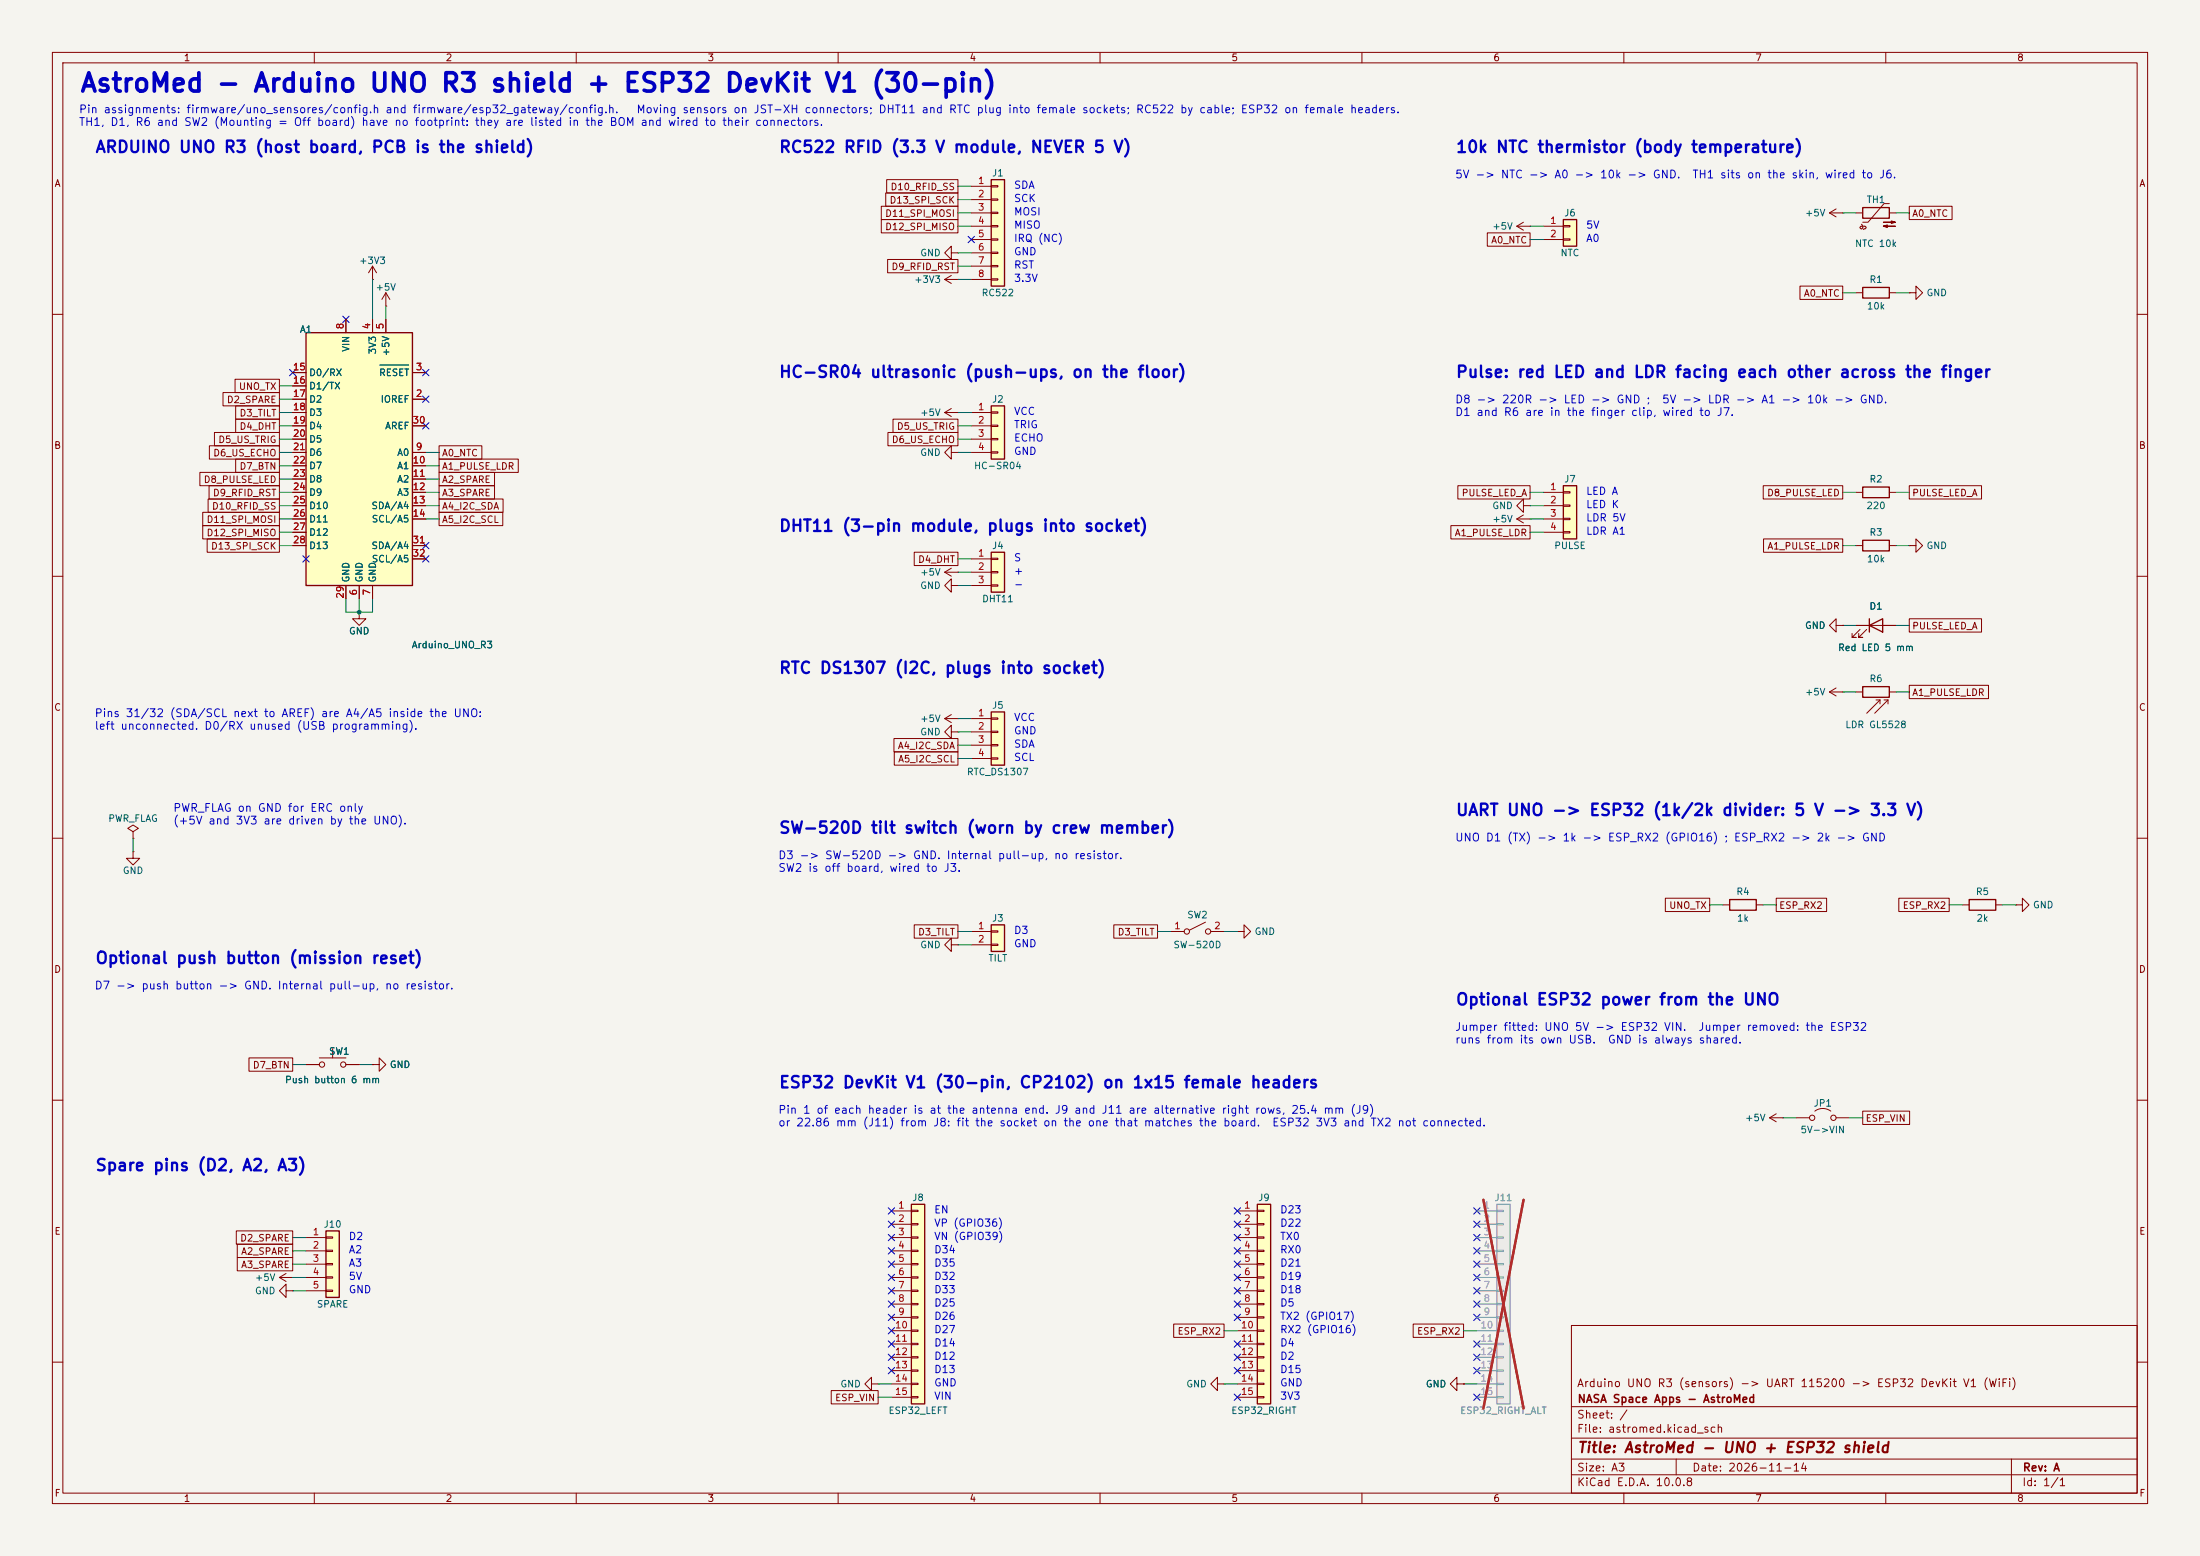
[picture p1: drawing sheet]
<svg xmlns="http://www.w3.org/2000/svg" width="420mm" height="297mm" viewBox="0 0 420 297" stroke-linecap="round" stroke-linejoin="round" font-family="sans-serif">
<path d="M0 0h420v297h-420z" fill="#f5f4ef" stroke="#f5f4ef" stroke-width=".19"/>
<g fill="none" stroke="#840000" stroke-width=".19">
<path d="M10 10h400v277h-400zM12 12h396v273h-396zM60 10v2M110 10v2M160 10v2M210 10v2M260 10v2M310 10v2M360 10v2M360.7 38.9h-1l-3.1 3.5h-1M289.6 43.2h2.5M289.6 43.2l1.2 .7"/>
<path d="M290.8 42.4l-1.2 .8M292.1 43.2h.1M354.3 40.6h1.3M354.3 55.9h1.3M355.3 42.8l.3 .2v.4l-.1 .2-.3 .1-.1-.3 .2-.2h.7l.2 .1v.3l-.5 .2M360.7 40.6h1.2M360.7 55.9h1.2M364.5 55.9h1.3v-1.3l1.2 1.3-1.2 1.3v-1.3M364.5 55.9h.1M10 60h2M408 60h2M354.3 94h1.3"/>
<path d="M360.7 94h1.2M10 110h2M354.3 104.1h1.3M360.7 104.1h1.2M364.5 104.1h1.3v-1.2l1.2 1.2-1.2 1.3v-1.3M364.5 104.1h.1M408 110h2M10 160h2M408 160h2M10 210h2M58.4 203.2h2.6M61 201.9h5"/>
<path d="M63.5 200.2v1.7M66 203.2h2.6M71.1 203.2h1.3v-1.3l1.3 1.3-1.3 1.3v-1.3M71.1 203.2h.1M408 210h2M53.3 243.8l1.3 .8M53.3 243.8h2.6M54.6 246.4v-1.3l-1.3 1.3 1.3 1.2v-1.2h1.3M54.6 243.1l-1.3 .7M55.9 243.8h.1M55.9 246.4h.1M300 253h108v32h-108z"/>
<path d="M10 260h2M300 278.5h108M300 274.5h108M300 268.5h108M320 278.5v3M384 278.5v6.5M408 260h2M60 285v2M110 285v2M160 285v2M210 285v2M260 285v2"/>
<path d="M300 281.5h108M310 285v2M360 285v2"/>
<circle cx="61.5" cy="203.2" r=".51"/>
<circle cx="65.5" cy="203.2" r=".51"/>
</g>
<path d="M355.6 39.6h5.1v2.1h-5.1zM355.6 54.9h5.1v2h-5.1zM355.6 93h5.1v2h-5.1zM355.6 103.1h5.1v2.1h-5.1z" fill="none" stroke="#840000" stroke-width=".25"/>
<g fill="#840000" stroke="#840000" stroke-width=".19">
<path d="M359.5 43.2l.8-.3v.5l-.8-.2h2.3z"/>
<path d="M359.5 42.4h2.3l-.7 .3v-.5l.7 .2z"/>
</g>
<path d="M62.2 234.9h2.6v12.7h-2.6z" fill="#ffffc2"/>
<path d="M356.9 119.4l2.5-1.3v2.6zM356.9 118.1v2.6M375.9 171.7h5.1v2h-5.1zM62.2 234.9h2.6v12.7h-2.6z" fill="none" stroke="#840000" stroke-width=".25"/>
<g fill="none" stroke="#840000" stroke-width=".19">
<path d="M68.6 116.8v1.3h1.2l-1.2 1.3-1.3-1.3h1.3M68.6 116.8h.1M354.3 119.4h7.6M355.1 120.1l-1.5 1.6h.7h-.7v-.8M356.4 120.1l-1.6 1.6h.8h-.8v-.8M25.4 158.8l1-.7-1-.6-1 .6 1 .7v1.2M25.4 160h.1M25.4 162.6v1.2h1.3l-1.3 1.3-1.3-1.3h1.3M25.4 162.6h.1M374.6 172.7h1.3M381 172.7h1.3M384.8 172.7h1.3v-1.2l1.2 1.2-1.2 1.3v-1.3"/>
<path d="M384.8 172.7h.1M58.4 236.2h3.8M58.4 238.8h3.8M62.2 236.1h1.3v.2h-1.3zM62.2 238.6h1.3v.3h-1.3zM58.4 241.3h3.8M58.4 243.8h3.8M58.4 246.4h3.8M62.2 241.2h1.3v.2h-1.3zM62.2 243.7h1.3v.3h-1.3zM62.2 246.3h1.3v.2h-1.3zM166.4 264.2v-1.3l-1.3 1.3 1.3 1.2v-1.2h1.2"/>
<path d="M167.6 264.2h.1"/>
</g>
<path d="M58.4 63.5h20.3v48.3h-20.3z" fill="#ffffc2"/>
<path d="M58.4 63.5h20.3v48.3h-20.3z" fill="none" stroke="#840000" stroke-width=".25"/>
<g fill="none" stroke="#840000" stroke-width=".19">
<path d="M71.1 53.3h.1M71.1 50.8v2.5M71.1 50.8l-.7 1.3M71.1 50.8l.8 1.3M55.9 76.2h2.5M55.9 71.1h2.5M55.9 73.7h2.5M55.9 78.7h2.5M66 61v2.5M71.1 61v2.5M73.7 61v2.5M78.7 76.2h2.6"/>
<path d="M78.7 71.1h2.6M55.9 86.4h2.5M55.9 88.9h2.5M55.9 91.4h2.5M55.9 94h2.5M55.9 96.5h2.5M55.9 99.1h2.5M55.9 81.3h2.5M55.9 83.8h2.5M78.7 86.4h2.6M78.7 88.9h2.6M78.7 91.4h2.6"/>
<path d="M78.7 94h2.6M78.7 96.5h2.6M78.7 99.1h2.6M78.7 81.3h2.6M55.9 101.6h2.5M55.9 104.1h2.5M66 111.8v2.5M68.6 111.8v2.5M71.1 111.8v2.5M78.7 104.1h2.6M78.7 106.7h2.6"/>
</g>
<path d="M72.5 69.7h5.5" fill="none" stroke="#006464" stroke-width=".19"/>
<path d="M285.7 229.9h2.6v38.1h-2.6z" fill="#ebeae8"/>
<path d="M285.7 229.9h2.6v38.1h-2.6z" fill="none" stroke="#9c9b98" stroke-width=".25"/>
<g fill="none" stroke="#9c9b98" stroke-width=".19">
<path d="M281.9 231.1h3.8M281.9 233.7h3.8M281.9 236.2h3.8M281.9 238.8h3.8M285.7 231h1.3v.3h-1.3zM285.7 233.6h1.3v.2h-1.3zM285.7 236.1h1.3v.2h-1.3zM285.7 238.6h1.3v.3h-1.3zM281.9 241.3h3.8M281.9 243.8h3.8M281.9 246.4h3.8M281.9 248.9h3.8"/>
<path d="M281.9 251.5h3.8M281.9 254h3.8M281.9 256.5h3.8M281.9 259.1h3.8M285.7 241.2h1.3v.2h-1.3zM285.7 243.7h1.3v.3h-1.3zM285.7 246.3h1.3v.2h-1.3zM285.7 248.8h1.3v.2h-1.3zM285.7 251.3h1.3v.3h-1.3zM285.7 253.9h1.3v.2h-1.3zM285.7 256.4h1.3v.3h-1.3zM285.7 259h1.3v.2h-1.3z"/>
<path d="M281.9 261.6h3.8M281.9 264.2h3.8M281.9 266.7h3.8M285.7 261.5h1.3v.2h-1.3zM285.7 264h1.3v.3h-1.3zM285.7 266.6h1.3v.2h-1.3z"/>
</g>
<path d="M283.2 229l7.7 39.8M290.9 229l-7.7 39.8" fill="none" stroke="#e12e31" stroke-width=".46"/>
<path d="M278.1 264.2v-1.3l-1.2 1.3 1.2 1.2v-1.2h1.3M279.4 264.2h.1" fill="none" stroke="#840000" stroke-width=".19"/>
<path d="M189.2 34.3h2.6v20.3h-2.6z" fill="#ffffc2"/>
<path d="M189.2 34.3h2.6v20.3h-2.6z" fill="none" stroke="#840000" stroke-width=".25"/>
<g fill="none" stroke="#840000" stroke-width=".19">
<path d="M185.4 35.6h3.8M185.4 38.1h3.8M189.2 35.4h1.3v.3h-1.3zM189.2 38h1.3v.2h-1.3zM185.4 40.6h3.8M185.4 43.2h3.8M185.4 45.7h3.8M185.4 48.3h3.8M185.4 50.8h3.8M185.4 53.3h3.8M189.2 40.5h1.3v.3h-1.3zM189.2 43.1h1.3v.2h-1.3z"/>
<path d="M189.2 45.6h1.3v.2h-1.3zM189.2 48.1h1.3v.3h-1.3zM189.2 50.7h1.3v.2h-1.3zM189.2 53.2h1.3v.3h-1.3z"/>
</g>
<path d="M240 229.9h2.6v38.1h-2.6z" fill="#ffffc2"/>
<path d="M240 229.9h2.6v38.1h-2.6z" fill="none" stroke="#840000" stroke-width=".25"/>
<g fill="none" stroke="#840000" stroke-width=".19">
<path d="M180.3 53.3l1.3 .8M180.3 53.3h2.6M181.6 48.3v-1.3l-1.3 1.3 1.3 1.2v-1.2h1.3M181.6 52.6l-1.3 .7M182.9 48.3h.1M182.9 53.3h.1M236.2 231.1h3.8M236.2 233.7h3.8M236.2 236.2h3.8M236.2 238.8h3.8M240 231h1.3v.3h-1.3zM240 233.6h1.3v.2h-1.3z"/>
<path d="M240 236.1h1.3v.2h-1.3zM240 238.6h1.3v.3h-1.3zM236.2 241.3h3.8M236.2 243.8h3.8M236.2 246.4h3.8M236.2 248.9h3.8M236.2 251.5h3.8M236.2 254h3.8M236.2 256.5h3.8M236.2 259.1h3.8M240 241.2h1.3v.2h-1.3zM240 243.7h1.3v.3h-1.3z"/>
<path d="M240 246.3h1.3v.2h-1.3zM240 248.8h1.3v.2h-1.3zM240 251.3h1.3v.3h-1.3zM240 253.9h1.3v.2h-1.3zM240 256.4h1.3v.3h-1.3zM240 259h1.3v.2h-1.3zM236.2 261.6h3.8M236.2 264.2h3.8M236.2 266.7h3.8M240 261.5h1.3v.2h-1.3zM240 264h1.3v.3h-1.3zM240 266.6h1.3v.2h-1.3z"/>
</g>
<path d="M189.2 77.5h2.6v10.1h-2.6z" fill="#ffffc2"/>
<path d="M189.2 77.5h2.6v10.1h-2.6z" fill="none" stroke="#840000" stroke-width=".25"/>
<g fill="none" stroke="#840000" stroke-width=".19">
<path d="M73.7 58.4h.1M73.7 55.9l-.8 1.3M73.7 55.9l.7 1.3M73.7 55.9v2.5M180.3 78.7h2.6M180.3 78.7l1.3 .8M181.6 78l-1.3 .7M182.9 78.7h.1M185.4 78.7h3.8M189.2 78.6h1.3v.3h-1.3zM181.6 86.4v-1.3l-1.3 1.3 1.3 1.2v-1.2h1.3M182.9 86.4h.1"/>
<path d="M185.4 81.3h3.8M185.4 83.8h3.8M185.4 86.4h3.8M189.2 81.2h1.3v.2h-1.3zM189.2 83.7h1.3v.2h-1.3zM189.2 86.2h1.3v.3h-1.3zM223.5 177.8h2.6M230.1 176l-3 1.5M231.1 177.8h2.6"/>
<circle cx="226.6" cy="177.8" r=".51"/>
<circle cx="230.6" cy="177.8" r=".51"/>
</g>
<path d="M298.4 92.7h2.6v10.2h-2.6z" fill="#ffffc2"/>
<path d="M298.4 92.7h2.6v10.2h-2.6z" fill="none" stroke="#840000" stroke-width=".25"/>
<g fill="none" stroke="#840000" stroke-width=".19">
<path d="M289.6 99.1h2.5M289.6 99.1l1.2 .7M290.8 96.5v-1.2l-1.2 1.2 1.2 1.3v-1.3h1.3M290.8 98.3l-1.2 .8M292.1 99.1h.1M292.1 96.5h.1M294.6 94h3.8M294.6 96.5h3.8M294.6 99.1h3.8M298.4 93.9h1.3v.2h-1.3zM298.4 96.4h1.3v.2h-1.3zM298.4 98.9h1.3v.3h-1.3z"/>
<path d="M294.6 101.6h3.8M298.4 101.5h1.3v.2h-1.3zM350.5 119.4v-1.3l-1.3 1.3 1.3 1.3v-1.3h1.3M351.8 119.4h.1M232.4 264.2v-1.3l-1.3 1.3 1.3 1.2v-1.2h1.3M233.7 264.2h.1"/>
</g>
<path d="M298.4 41.9h2.6v5.1h-2.6z" fill="#ffffc2"/>
<path d="M298.4 41.9h2.6v5.1h-2.6z" fill="none" stroke="#840000" stroke-width=".25"/>
<path d="M350.5 39.9l-1.3 .7M294.6 43.2h3.8M294.6 45.7h3.8M298.4 43.1h1.3v.2h-1.3zM298.4 45.6h1.3v.2h-1.3zM349.2 40.6l1.3 .8M349.2 40.6h2.6M351.8 40.6h.1" fill="none" stroke="#840000" stroke-width=".19"/>
<path d="M174 229.9h2.5v38.1h-2.5z" fill="#ffffc2"/>
<path d="M355.6 131.1h5.1v2h-5.1zM330.2 171.7h5.1v2h-5.1zM174 229.9h2.5v38.1h-2.5z" fill="none" stroke="#840000" stroke-width=".25"/>
<g fill="none" stroke="#840000" stroke-width=".19">
<path d="M180.3 109.2l1.3 .8M180.3 109.2h2.6M181.6 108.5l-1.3 .7M182.9 109.2h.1M180.3 137.2l1.3 .7M180.3 137.2h2.6M181.6 136.4l-1.3 .8M182.9 137.2h.1M354.3 132.1h1.3M358.1 133.6h.8M358.9 133.6l-2.5 2.5M358.9 133.6v.8"/>
<path d="M359.7 133.6h.7M360.4 133.6l-2.5 2.5M360.4 133.6v.8M360.7 132.1h1.2M328.9 172.7h1.3M335.3 172.7h1.2M170.2 231.1h3.8M170.2 233.7h3.8M170.2 236.2h3.8M170.2 238.8h3.8M174 231h1.3v.3h-1.3zM174 233.6h1.3v.2h-1.3z"/>
<path d="M174 236.1h1.3v.2h-1.3zM174 238.6h1.3v.3h-1.3zM170.2 241.3h3.8M170.2 243.8h3.8M170.2 246.4h3.8M170.2 248.9h3.8M170.2 251.5h3.8M170.2 254h3.8M170.2 256.5h3.8M170.2 259.1h3.8M174 241.2h1.3v.2h-1.3zM174 243.7h1.3v.3h-1.3z"/>
<path d="M174 246.3h1.3v.2h-1.3zM174 248.8h1.3v.2h-1.3zM174 251.3h1.3v.3h-1.3zM174 253.9h1.3v.2h-1.3zM174 256.4h1.3v.3h-1.3zM174 259h1.3v.2h-1.3zM170.2 261.6h3.8M170.2 264.2h3.8M170.2 266.7h3.8M174 261.5h1.3v.2h-1.3zM174 264h1.3v.3h-1.3zM174 266.6h1.3v.2h-1.3z"/>
</g>
<path d="M189.2 135.9h2.6v10.2h-2.6z" fill="#ffffc2"/>
<path d="M189.2 135.9h2.6v10.2h-2.6z" fill="none" stroke="#840000" stroke-width=".25"/>
<path d="M181.6 139.7v-1.3l-1.3 1.3 1.3 1.3v-1.3h1.3M182.9 139.7h.1M185.4 137.2h3.8M185.4 139.7h3.8M189.2 137h1.3v.3h-1.3zM189.2 139.6h1.3v.2h-1.3zM185.4 142.2h3.8M185.4 144.8h3.8M189.2 142.1h1.3v.3h-1.3zM189.2 144.7h1.3v.2h-1.3z" fill="none" stroke="#840000" stroke-width=".19"/>
<path d="M189.2 105.4h2.6v7.6h-2.6z" fill="#ffffc2"/>
<path d="M189.2 105.4h2.6v7.6h-2.6z" fill="none" stroke="#840000" stroke-width=".25"/>
<g fill="none" stroke="#840000" stroke-width=".19">
<path d="M185.4 106.7h3.8M185.4 109.2h3.8M185.4 111.8h3.8M189.2 106.6h1.3v.2h-1.3zM189.2 109.1h1.3v.2h-1.3zM189.2 111.6h1.3v.3h-1.3zM349.2 132.1l1.3 .7M349.2 132.1h2.6M350.5 131.3l-1.3 .8M351.8 132.1h.1M337.8 213.4l1.3 .7M337.8 213.4h2.6"/>
<path d="M339.1 212.6l-1.3 .8M340.4 213.4h.1M342.9 213.4h2.5M346.5 212.1a2.54 2.54 0 0 1 3 0M350.5 213.4h2.6"/>
<circle cx="345.9" cy="213.4" r=".51"/>
<circle cx="350" cy="213.4" r=".51"/>
</g>
<path d="M189.2 176.5h2.6v5.1h-2.6z" fill="#ffffc2"/>
<path d="M189.2 176.5h2.6v5.1h-2.6z" fill="none" stroke="#840000" stroke-width=".25"/>
<g fill="none" stroke="#840000" stroke-width=".19">
<path d="M168.2 39.4h14.7v2.5h-14.7zM169.1 36.8h13.8v2.6h-13.8zM169.3 34.3h13.6v2.5h-13.6zM364.5 39.4h8.2v2.5h-8.2zM168.2 41.9h14.7v2.6h-14.7zM169.5 49.5h13.4v2.6h-13.4zM283.9 44.4h8.2v2.6h-8.2zM343.6 54.6h8.2v2.6h-8.2zM42.6 74.9h10.7v2.6h-10.7zM44.9 72.4h8.4v2.5h-8.4zM45 77.5h8.3v2.5h-8.3zM55.9 76.2h2.5"/>
<path d="M55.9 71.1h2.5M55.9 73.7h2.5M55.9 78.7h2.5M66 61v2.5M71.1 61v2.5M73.7 61v2.5M78.7 76.2h2.6M78.7 71.1h2.6M38.2 90.2h15.1v2.5h-15.1zM38.7 97.8h14.6v2.5h-14.6zM39.7 95.2h13.6v2.6h-13.6zM39.9 92.7h13.4v2.6h-13.4z"/>
<path d="M40 85.1h13.3v2.5h-13.3zM40.9 82.5h12.4v2.6h-12.4zM45 87.6h8.3v2.6h-8.3zM45 80h8.3v2.6h-8.3zM55.9 86.4h2.5M55.9 88.9h2.5M55.9 91.4h2.5M55.9 94h2.5M55.9 96.5h2.5M55.9 99.1h2.5M55.9 81.3h2.5M55.9 83.8h2.5"/>
<path d="M78.7 86.4h2.6M78.7 88.9h2.6M78.7 91.4h2.6M78.7 94h2.6M78.7 96.5h2.6M78.7 99.1h2.6M78.7 81.3h2.6M83.8 87.6h15.1v2.6h-15.1zM83.8 85.1h8.2v2.5h-8.2zM83.8 97.8h12.2v2.5h-12.2zM83.8 92.7h10.6v2.6h-10.6zM83.8 90.2h10.6v2.5h-10.6z"/>
<path d="M83.8 95.2h12.2v2.6h-12.2zM169.5 82.5h13.4v2.6h-13.4zM170.5 80h12.4v2.6h-12.4zM278.3 92.7h13.8v2.6h-13.8zM336.6 92.7h15.2v2.6h-15.2zM364.5 92.7h13.8v2.6h-13.8zM38.7 100.3h14.6v2.6h-14.6zM39.5 102.9h13.8v2.5h-13.8zM55.9 101.6h2.5M55.9 104.1h2.5M66 111.8v2.5M68.6 116.8h.1"/>
<path d="M68.6 111.8v2.5M71.1 111.8v2.5M78.7 104.1h2.6M78.7 106.7h2.6M174.5 105.4h8.4v2.6h-8.4zM181.6 111.8v-1.3l-1.3 1.3 1.3 1.2v-1.2h1.3M182.9 111.8h.1M277 100.3h15.1v2.6h-15.1zM336.7 102.9h15.1v2.5h-15.1zM351.8 119.4h.1M354.3 119.4h2.6M359.4 119.4h2.5"/>
<path d="M364.5 118.1h13.8v2.6h-13.8zM364.5 130.8h15.1v2.6h-15.1zM170.7 141h12.2v2.5h-12.2zM170.7 143.5h12.2v2.6h-12.2zM174.5 176.5h8.4v2.6h-8.4zM185.4 177.8h3.8M189.2 177.7h1.3v.2h-1.3zM212.6 176.5h8.4v2.6h-8.4zM236.2 177.8h1.3v-1.3l1.3 1.3-1.3 1.3v-1.3M236.2 177.8h.1M317.9 171.4h8.5v2.6h-8.5zM339.1 171.4h9.6v2.6h-9.6z"/>
<path d="M362.5 171.4h9.6v2.6h-9.6zM181.6 180.3v-1.2l-1.3 1.2 1.3 1.3v-1.3h1.3M182.9 180.3h.1M185.4 180.3h3.8M189.2 180.2h1.3v.3h-1.3zM47.5 201.9h8.4v2.6h-8.4zM58.4 203.2h2.6M66 203.2h2.6M71.1 203.2h.1M355.6 212.1h9v2.5h-9zM45.1 234.9h10.8v2.6h-10.8zM45.3 237.5h10.6v2.5h-10.6z"/>
<path d="M45.3 240h10.6v2.6h-10.6zM224.1 252.7h9.6v2.6h-9.6zM269.8 252.7h9.6v2.6h-9.6zM158.7 265.4h8.9v2.6h-8.9zM279.4 264.2h.1"/>
</g>
<g fill="none" stroke="#009600" stroke-width=".19">
<path d="M182.9 38.1h2.5M182.9 35.6h2.5M71.1 53.3v7.7M73.7 58.4v2.6M182.9 40.6h2.5M182.9 43.2h2.5M182.9 50.8h2.5M182.9 48.3h2.5M182.9 53.3h2.5M292.1 45.7h2.5M292.1 43.2h2.5M351.8 40.6h2.5"/>
<path d="M351.8 55.9h2.5M361.9 40.6h2.6M361.9 55.9h2.6M53.3 76.2h2.6M53.3 78.7h2.6M53.3 73.7h2.6M182.9 78.7h2.5M53.3 99.1h2.6M53.3 96.5h2.6M53.3 91.4h2.6M53.3 94h2.6M53.3 86.4h2.6"/>
<path d="M53.3 88.9h2.6M53.3 83.8h2.6M53.3 81.3h2.6M81.3 99.1h2.5M81.3 96.5h2.5M81.3 91.4h2.5M81.3 94h2.5M81.3 86.4h2.5M81.3 88.9h2.5M182.9 86.4h2.5M182.9 83.8h2.5M182.9 81.3h2.5"/>
<path d="M292.1 99.1h2.5M292.1 96.5h2.5M292.1 94h2.5M351.8 94h2.5M361.9 94h2.6M53.3 101.6h2.6M53.3 104.1h2.6M66 114.3v2.5h5.1v-2.5M68.6 114.3v2.5M182.9 106.7h2.5M182.9 109.2h2.5M182.9 111.8h2.5"/>
<path d="M292.1 101.6h2.5M351.8 104.1h2.5M351.8 119.4h2.5M361.9 104.1h2.6M361.9 119.4h2.6M182.9 139.7h2.5M182.9 137.2h2.5M351.8 132.1h2.5M361.9 132.1h2.6M182.9 142.2h2.5M182.9 144.8h2.5M25.4 160v2.6"/>
<path d="M182.9 177.8h2.5M221 177.8h2.5M233.7 177.8h2.5M326.4 172.7h2.5M336.5 172.7h2.6M372.1 172.7h2.5M382.3 172.7h2.5M182.9 180.3h2.5M55.9 203.2h2.5M68.6 203.2h2.5M340.4 213.4h2.5M353.1 213.4h2.5"/>
<path d="M55.9 236.2h2.5M55.9 238.8h2.5M55.9 243.8h2.5M55.9 241.3h2.5M55.9 246.4h2.5M233.7 254h2.5M279.4 254h2.5M167.6 264.2h2.6M167.6 266.7h2.6M233.7 264.2h2.5M279.4 264.2h2.5"/>
</g>
<g fill="none" stroke="#000084" stroke-width=".19">
<path d="M184.8 45.1l1.2 1.2M186 45.1l-1.2 1.2M55.3 70.5l1.2 1.2M56.5 70.5l-1.2 1.2M65.4 60.4l1.2 1.2M66.6 60.4l-1.2 1.2M80.7 70.5l1.2 1.2M80.7 75.6l1.2 1.2M81.9 70.5l-1.2 1.2M81.9 75.6l-1.2 1.2M80.7 80.7l1.2 1.2M81.9 80.7l-1.2 1.2"/>
<path d="M57.8 106.1l1.2 1.2M59 106.1l-1.2 1.2M80.7 106.1l1.2 1.2M80.7 103.5l1.2 1.2M81.9 106.1l-1.2 1.2M81.9 103.5l-1.2 1.2M169.6 233.1l1.2 1.2M169.6 238.2l1.2 1.2M169.6 235.6l1.2 1.2M169.6 230.5l1.2 1.2M170.8 233.1l-1.2 1.2M170.8 238.2l-1.2 1.2"/>
<path d="M170.8 235.6l-1.2 1.2M170.8 230.5l-1.2 1.2M235.6 238.2l1.2 1.2M235.6 235.6l1.2 1.2M235.6 233.1l1.2 1.2M235.6 230.5l1.2 1.2M236.8 238.2l-1.2 1.2M236.8 235.6l-1.2 1.2M236.8 233.1l-1.2 1.2M236.8 230.5l-1.2 1.2M281.3 233.1l1.2 1.2M281.3 230.5l1.2 1.2"/>
<path d="M281.3 238.2l1.2 1.2M281.3 235.6l1.2 1.2M282.5 233.1l-1.2 1.2M282.5 230.5l-1.2 1.2M282.5 238.2l-1.2 1.2M282.5 235.6l-1.2 1.2M169.6 245.8l1.2 1.2M169.6 243.2l1.2 1.2M169.6 250.9l1.2 1.2M169.6 253.4l1.2 1.2M169.6 258.5l1.2 1.2M169.6 255.9l1.2 1.2"/>
<path d="M169.6 240.7l1.2 1.2M169.6 248.3l1.2 1.2M170.8 245.8l-1.2 1.2M170.8 243.2l-1.2 1.2M170.8 250.9l-1.2 1.2M170.8 253.4l-1.2 1.2M170.8 258.5l-1.2 1.2M170.8 255.9l-1.2 1.2M170.8 240.7l-1.2 1.2M170.8 248.3l-1.2 1.2M235.6 243.2l1.2 1.2M235.6 245.8l1.2 1.2"/>
<path d="M235.6 248.3l1.2 1.2M235.6 240.7l1.2 1.2M235.6 255.9l1.2 1.2M235.6 258.5l1.2 1.2M235.6 250.9l1.2 1.2M236.8 243.2l-1.2 1.2M236.8 245.8l-1.2 1.2M236.8 248.3l-1.2 1.2M236.8 240.7l-1.2 1.2M236.8 255.9l-1.2 1.2M236.8 258.5l-1.2 1.2M236.8 250.9l-1.2 1.2"/>
<path d="M281.3 243.2l1.2 1.2M281.3 250.9l1.2 1.2M281.3 245.8l1.2 1.2M281.3 248.3l1.2 1.2M281.3 240.7l1.2 1.2M281.3 258.5l1.2 1.2M281.3 255.9l1.2 1.2M282.5 243.2l-1.2 1.2M282.5 250.9l-1.2 1.2M282.5 245.8l-1.2 1.2M282.5 248.3l-1.2 1.2M282.5 240.7l-1.2 1.2"/>
<path d="M282.5 258.5l-1.2 1.2M282.5 255.9l-1.2 1.2M169.6 261l1.2 1.2M170.8 261l-1.2 1.2M235.6 261l1.2 1.2M235.6 266.1l1.2 1.2M236.8 261l-1.2 1.2M236.8 266.1l-1.2 1.2M281.3 261l1.2 1.2M281.3 266.1l1.2 1.2M282.5 261l-1.2 1.2M282.5 266.1l-1.2 1.2"/>
</g>
<path d="M72.5 69.7h5.5" fill="none" stroke="#006464" stroke-width=".19"/>
<g fill="none" stroke="#9c9b98" stroke-width=".19">
<path d="M281.9 231.1h3.8M281.9 233.7h3.8M281.9 236.2h3.8M281.9 238.8h3.8M281.9 241.3h3.8M281.9 243.8h3.8M281.9 246.4h3.8M281.9 248.9h3.8M281.9 251.5h3.8M281.9 254h3.8M281.9 256.5h3.8M281.9 259.1h3.8"/>
<path d="M281.9 261.6h3.8M281.9 264.2h3.8M281.9 266.7h3.8"/>
</g>
<path d="M283.2 229l7.7 39.8M290.9 229l-7.7 39.8" fill="none" stroke="#e12e31" stroke-width=".46"/>
<circle cx="68.6" cy="116.8" r=".46" fill="#009600"/>
<text font-size="3.5" fill="#0000c2" x="15.1" y="18.4">AstroMed - Arduino UNO R3 shield + ESP32 DevKit V1 (30-pin)</text>
<g font-size="2.2" fill="#0000c2">
<text x="18.1" y="29.7">ARDUINO UNO R3 (host board, PCB is the shield)</text>
<text x="148.6" y="29.7">RC522 RFID (3.3 V module, NEVER 5 V)</text>
<text x="277.8" y="29.7">10k NTC thermistor (body temperature)</text>
<text x="148.6" y="72.6">HC-SR04 ultrasonic (push-ups, on the floor)</text>
<text x="277.8" y="72.6">Pulse: red LED and LDR facing each other across the finger</text>
<text x="148.6" y="102">DHT11 (3-pin module, plugs into socket)</text>
<text x="148.6" y="129.1">RTC DS1307 (I2C, plugs into socket)</text>
<text x="148.6" y="159.6">SW-520D tilt switch (worn by crew member)</text>
<text x="277.8" y="156.3">UART UNO -&gt; ESP32 (1k/2k divider: 5 V -&gt; 3.3 V)</text>
<text x="18.1" y="184.5">Optional push button (mission reset)</text>
<text x="277.8" y="192.4">Optional ESP32 power from the UNO</text>
<text x="148.6" y="208.2">ESP32 DevKit V1 (30-pin, CP2102) on 1x15 female headers</text>
<text x="18.1" y="224.1">Spare pins (D2, A2, A3)</text>
</g>
<text font-size="2" fill="#840000" x="301" y="277.8">Title: AstroMed - UNO + ESP32 shield</text>
<g font-size="1.5" fill="#0000c2">
<text x="15" y="22">Pin assignments: firmware/uno_sensores/config.h and firmware/esp32_gateway/config.h.</text>
<text x="121.4" y="22">Moving sensors on JST-XH connectors; DHT11 and RTC plug into female sockets; RC522 by cable; ESP32 on female headers.</text>
<text x="15" y="24.4">TH1, D1, R6 and SW2 (Mounting = Off board) have no footprint: they are listed in the BOM and wired to their connectors.</text>
<text x="277.7" y="34.4">5V -&gt; NTC -&gt; A0 -&gt; 10k -&gt; GND.</text>
<text x="323" y="34.4">TH1 sits on the skin, wired to J6.</text>
<text x="277.7" y="77.4">D8 -&gt; 220R -&gt; LED -&gt; GND ;</text>
<text x="317.2" y="77.4">5V -&gt; LDR -&gt; A1 -&gt; 10k -&gt; GND.</text>
<text x="277.7" y="79.8">D1 and R6 are in the finger clip, wired to J7.</text>
<text x="18" y="137.2">Pins 31/32 (SDA/SCL next to AREF) are A4/A5 inside the UNO:</text>
<text x="18" y="139.7">left unconnected. D0/RX unused (USB programming).</text>
<text x="33" y="155.3">PWR_FLAG on GND for ERC only</text>
<text x="33" y="157.7">(+5V and 3V3 are driven by the UNO).</text>
<text x="277.7" y="161">UNO D1 (TX) -&gt; 1k -&gt; ESP_RX2 (GPIO16) ; ESP_RX2 -&gt; 2k -&gt; GND</text>
<text x="148.5" y="164.4">D3 -&gt; SW-520D -&gt; GND. Internal pull-up, no resistor.</text>
<text x="148.5" y="166.8">SW2 is off board, wired to J3.</text>
<text x="18" y="189.2">D7 -&gt; push button -&gt; GND. Internal pull-up, no resistor.</text>
<text x="277.7" y="197.1">Jumper fitted: UNO 5V -&gt; ESP32 VIN.</text>
<text x="324.1" y="197.1">Jumper removed: the ESP32</text>
<text x="277.7" y="199.6">runs from its own USB.</text>
<text x="306.8" y="199.6">GND is always shared.</text>
<text x="148.5" y="213">Pin 1 of each header is at the antenna end. J9 and J11 are alternative right rows, 25.4 mm (J9)</text>
<text x="148.5" y="215.4">or 22.86 mm (J11) from J8: fit the socket on the one that matches the board.</text>
<text x="242.7" y="215.4">ESP32 3V3 and TX2 not connected.</text>
</g>
<g font-size="1.5" fill="#840000">
<text x="300.9" y="265.1">Arduino UNO R3 (sensors) -&gt; UART 115200 -&gt; ESP32 DevKit V1 (WiFi)</text>
<text x="301" y="268.1">NASA Space Apps - AstroMed</text>
<text x="300.9" y="273.8">File: astromed.kicad_sch</text>
<text x="300.9" y="271.1">Sheet: /</text>
<text x="300.9" y="281.2">Size: A3</text>
<text x="322.9" y="281.2">Date: 2026-11-14</text>
<text x="386" y="281.2">Rev: A</text>
<text x="300.9" y="284">KiCad E.D.A. 10.0.8</text>
<text x="385.9" y="284">Id: 1/1</text>
</g>
<g font-size="1.4" fill="#0000c2">
<text x="193.5" y="36.4">SDA</text>
<text x="193.5" y="41.5">MOSI</text>
<text x="193.5" y="38.9">SCK</text>
<text x="193.5" y="44">MISO</text>
<text x="193.5" y="46.5">IRQ (NC)</text>
<text x="302.7" y="44">5V</text>
<text x="302.7" y="46.5">A0</text>
<text x="193.5" y="49.1">GND</text>
<text x="193.5" y="51.6">RST</text>
<text x="193.5" y="54.2">3.3V</text>
<text x="193.5" y="79.6">VCC</text>
<text x="193.5" y="82.1">TRIG</text>
<text x="193.5" y="87.2">GND</text>
<text x="193.5" y="84.6">ECHO</text>
<text x="302.7" y="94.8">LED A</text>
<text x="302.7" y="97.3">LED K</text>
<text x="302.7" y="99.9">LDR 5V</text>
<text x="193.5" y="107.5">S</text>
<text x="302.7" y="102.4">LDR A1</text>
<text x="193.5" y="112.6">-</text>
<text x="193.5" y="110">+</text>
<text x="193.5" y="138">VCC</text>
<text x="193.5" y="140.5">GND</text>
<text x="193.5" y="143.1">SDA</text>
<text x="193.5" y="145.6">SCL</text>
<text x="193.5" y="178.6">D3</text>
<text x="193.5" y="181.2">GND</text>
<text x="178.2" y="232">EN</text>
<text x="244.3" y="232">D23</text>
<text x="66.5" y="237">D2</text>
<text x="66.5" y="239.6">A2</text>
<text x="178.2" y="234.5">VP (GPIO36)</text>
<text x="178.2" y="239.6">D34</text>
<text x="178.2" y="237">VN (GPIO39)</text>
<text x="244.3" y="234.5">D22</text>
<text x="244.3" y="237">TX0</text>
<text x="244.3" y="239.6">RX0</text>
<text x="66.5" y="244.7">5V</text>
<text x="66.5" y="242.1">A3</text>
<text x="178.2" y="242.1">D35</text>
<text x="178.2" y="244.7">D32</text>
<text x="244.3" y="244.7">D19</text>
<text x="244.3" y="242.1">D21</text>
<text x="66.5" y="247.2">GND</text>
<text x="178.2" y="249.7">D25</text>
<text x="178.2" y="247.2">D33</text>
<text x="244.3" y="247.2">D18</text>
<text x="244.3" y="249.7">D5</text>
<text x="178.2" y="254.8">D27</text>
<text x="178.2" y="257.4">D14</text>
<text x="178.2" y="252.3">D26</text>
<text x="244.3" y="252.3">TX2 (GPIO17)</text>
<text x="244.3" y="254.8">RX2 (GPIO16)</text>
<text x="244.3" y="257.4">D4</text>
<text x="178.2" y="259.9">D12</text>
<text x="178.2" y="262.4">D13</text>
<text x="244.3" y="262.4">D15</text>
<text x="244.3" y="259.9">D2</text>
<text x="178.2" y="265">GND</text>
<text x="178.2" y="267.5">VIN</text>
<text x="244.3" y="265">GND</text>
<text x="244.3" y="267.5">3V3</text>
</g>
<g font-size="1.3" fill="#840000">
<text x="35" y="12">1</text>
<text x="85" y="12">2</text>
<text x="135" y="12">3</text>
<text x="185" y="12">4</text>
<text x="235" y="12">5</text>
<text x="285" y="12">6</text>
<text x="335" y="12">7</text>
<text x="385" y="12">8</text>
<text x="10.3" y="36">A</text>
<text x="408.3" y="36">A</text>
<text x="168.9" y="41.7">D11_SPI_MOSI</text>
<text x="169.7" y="39.2">D13_SPI_SCK</text>
<text x="169.9" y="36.6">D10_RFID_SS</text>
<text x="364.9" y="41.7">A0_NTC</text>
<text x="168.9" y="44.2">D12_SPI_MISO</text>
<text x="284.6" y="46.8">A0_NTC</text>
<text x="170.1" y="51.9">D9_RFID_RST</text>
<text x="344.3" y="56.9">A0_NTC</text>
<text x="43.2" y="77.3">D2_SPARE</text>
<text x="45.5" y="74.7">UNO_TX</text>
<text x="45.6" y="79.8">D3_TILT</text>
<text x="45.6" y="82.3">D4_DHT</text>
<text x="171.1" y="82.3">D5_US_TRIG</text>
<text x="10.2" y="86">B</text>
<text x="40.6" y="87.4">D6_US_ECHO</text>
<text x="41.6" y="84.9">D5_US_TRIG</text>
<text x="45.6" y="90">D7_BTN</text>
<text x="84.3" y="90">A1_PULSE_LDR</text>
<text x="84.3" y="87.4">A0_NTC</text>
<text x="170.1" y="84.9">D6_US_ECHO</text>
<text x="408.2" y="86">B</text>
<text x="38.8" y="92.5">D8_PULSE_LED</text>
<text x="40.5" y="95">D9_RFID_RST</text>
<text x="84.3" y="95">A3_SPARE</text>
<text x="84.3" y="92.5">A2_SPARE</text>
<text x="278.9" y="95">PULSE_LED_A</text>
<text x="337.2" y="95">D8_PULSE_LED</text>
<text x="364.9" y="95">PULSE_LED_A</text>
<text x="39.3" y="100.1">D11_SPI_MOSI</text>
<text x="40.4" y="97.6">D10_RFID_SS</text>
<text x="84.3" y="100.1">A5_I2C_SCL</text>
<text x="84.3" y="97.6">A4_I2C_SDA</text>
<text x="39.3" y="102.7">D12_SPI_MISO</text>
<text x="40.2" y="105.2">D13_SPI_SCK</text>
<text x="175.2" y="107.7">D4_DHT</text>
<text x="277.6" y="102.7">A1_PULSE_LDR</text>
<text x="337.3" y="105.2">A1_PULSE_LDR</text>
<text x="364.9" y="120.4">PULSE_LED_A</text>
<text x="10.2" y="136">C</text>
<text x="364.9" y="133.1">A1_PULSE_LDR</text>
<text x="408.2" y="136">C</text>
<text x="171.3" y="143.3">A4_I2C_SDA</text>
<text x="171.4" y="145.8">A5_I2C_SCL</text>
<text x="318.6" y="173.8">UNO_TX</text>
<text x="339.5" y="173.8">ESP_RX2</text>
<text x="363.1" y="173.8">ESP_RX2</text>
<text x="175.2" y="178.9">D3_TILT</text>
<text x="213.3" y="178.9">D3_TILT</text>
<text x="10.2" y="186">D</text>
<text x="408.2" y="186">D</text>
<text x="48.2" y="204.3">D7_BTN</text>
<text x="356" y="214.4">ESP_VIN</text>
<text x="10.3" y="236">E</text>
<text x="45.7" y="237.3">D2_SPARE</text>
<text x="45.9" y="239.8">A2_SPARE</text>
<text x="408.3" y="236">E</text>
<text x="45.9" y="242.4">A3_SPARE</text>
<text x="224.7" y="255.1">ESP_RX2</text>
<text x="270.4" y="255.1">ESP_RX2</text>
<text x="159.3" y="267.8">ESP_VIN</text>
<text x="10.3" y="286">F</text>
<text x="35" y="287">1</text>
<text x="85" y="287">2</text>
<text x="135" y="287">3</text>
<text x="185" y="287">4</text>
<text x="235" y="287">5</text>
<text x="285" y="287">6</text>
<text x="335" y="287">7</text>
<text x="385" y="287">8</text>
<text x="408.3" y="286">F</text>
</g>
<g font-size="1.3" fill="#a90000">
<text x="186.6" y="35.4">1</text>
<text x="186.6" y="38">2</text>
<text x="186.6" y="40.5">3</text>
<text x="186.6" y="43">4</text>
<text x="186.6" y="45.6">5</text>
<text x="295.8" y="43">1</text>
<text x="295.8" y="45.6">2</text>
<text x="186.6" y="48.1">6</text>
<text x="186.6" y="50.7">7</text>
<text x="186.6" y="53.2">8</text>
<text x="65.9" y="63" transform="rotate(-90 65.9 63)">8</text>
<text x="71" y="63" transform="rotate(-90 71 63)">4</text>
<text x="73.5" y="63" transform="rotate(-90 73.5 63)">5</text>
<text x="55.8" y="71">15</text>
<text x="79.3" y="71">3</text>
<text x="55.8" y="73.5">16</text>
<text x="55.8" y="76.1">17</text>
<text x="79.3" y="76.1">2</text>
<text x="55.8" y="78.6">18</text>
<text x="55.8" y="81.1">19</text>
<text x="55.8" y="83.7">20</text>
<text x="78.7" y="81.1">30</text>
<text x="186.6" y="78.6">1</text>
<text x="186.6" y="81.1">2</text>
<text x="186.6" y="83.7">3</text>
<text x="55.8" y="86.2">21</text>
<text x="55.8" y="88.8">22</text>
<text x="78.7" y="88.8">10</text>
<text x="79.3" y="86.2">9</text>
<text x="186.6" y="86.2">4</text>
<text x="55.8" y="91.3">23</text>
<text x="55.8" y="93.8">24</text>
<text x="78.7" y="91.3">11</text>
<text x="78.7" y="93.8">12</text>
<text x="295.8" y="93.8">1</text>
<text x="55.8" y="96.4">25</text>
<text x="55.8" y="98.9">26</text>
<text x="55.8" y="101.5">27</text>
<text x="78.7" y="96.4">13</text>
<text x="78.7" y="98.9">14</text>
<text x="295.8" y="96.4">2</text>
<text x="295.8" y="98.9">3</text>
<text x="295.8" y="101.5">4</text>
<text x="55.8" y="104">28</text>
<text x="78.7" y="104">31</text>
<text x="78.7" y="106.5">32</text>
<text x="186.6" y="106.5">1</text>
<text x="68.4" y="113.8" transform="rotate(-90 68.4 113.8)">6</text>
<text x="71" y="113.8" transform="rotate(-90 71 113.8)">7</text>
<text x="186.6" y="109.1">2</text>
<text x="186.6" y="111.6">3</text>
<text x="65.9" y="114.4" transform="rotate(-90 65.9 114.4)">29</text>
<text x="186.6" y="137">1</text>
<text x="186.6" y="139.6">2</text>
<text x="186.6" y="142.1">3</text>
<text x="186.6" y="144.6">4</text>
<text x="186.6" y="177.7">1</text>
<text x="224.1" y="177.7">1</text>
<text x="231.7" y="177.7">2</text>
<text x="186.6" y="180.2">2</text>
<text x="171.4" y="231">1</text>
<text x="171.4" y="233.5">2</text>
<text x="237.4" y="231">1</text>
<text x="237.4" y="233.5">2</text>
<text x="59.6" y="236.1">1</text>
<text x="59.6" y="238.6">2</text>
<text x="171.4" y="236.1">3</text>
<text x="171.4" y="238.6">4</text>
<text x="237.4" y="236.1">3</text>
<text x="237.4" y="238.6">4</text>
<text x="59.6" y="241.2">3</text>
<text x="59.6" y="243.7">4</text>
<text x="171.4" y="241.2">5</text>
<text x="171.4" y="243.7">6</text>
<text x="237.4" y="241.2">5</text>
<text x="237.4" y="243.7">6</text>
<text x="59.6" y="246.2">5</text>
<text x="171.4" y="246.2">7</text>
<text x="171.4" y="248.8">8</text>
<text x="171.4" y="251.3">9</text>
<text x="237.4" y="246.2">7</text>
<text x="237.4" y="248.8">8</text>
<text x="237.4" y="251.3">9</text>
<text x="170.7" y="253.9">10</text>
<text x="170.7" y="256.4">11</text>
<text x="236.8" y="253.9">10</text>
<text x="236.8" y="256.4">11</text>
<text x="170.7" y="258.9">12</text>
<text x="170.7" y="261.5">13</text>
<text x="236.8" y="258.9">12</text>
<text x="236.8" y="261.5">13</text>
<text x="170.7" y="264">14</text>
<text x="170.7" y="266.6">15</text>
<text x="236.8" y="264">14</text>
<text x="236.8" y="266.6">15</text>
</g>
<g font-size="1.3" fill="#006464">
<text x="189.3" y="34">J1</text>
<text x="298.5" y="41.6">J6</text>
<text x="344.5" y="41.6">+5V</text>
<text x="356.3" y="39.1">TH1</text>
<text x="284.8" y="44.1">+5V</text>
<text x="354" y="47.4">NTC 10k</text>
<text x="68.5" y="50.7">+3V3</text>
<text x="175.6" y="49.2">GND</text>
<text x="297.8" y="49.2">NTC</text>
<text x="71.6" y="55.8">+5V</text>
<text x="174.4" y="54.3">+3V3</text>
<text x="187.3" y="56.8">RC522</text>
<text x="356.3" y="59.4">10k</text>
<text x="356.8" y="54.3">R1</text>
<text x="367.7" y="56.8">GND</text>
<text x="57.1" y="63.8">A1</text>
<text x="67" y="67.3" transform="rotate(-90 67 67.3)">VIN</text>
<text x="72.1" y="67.7" transform="rotate(-90 72.1 67.7)">3V3</text>
<text x="74.6" y="68.1" transform="rotate(-90 74.6 68.1)">+5V</text>
<text x="58.9" y="72.1">D0/RX</text>
<text x="58.9" y="74.6">D1/TX</text>
<text x="58.9" y="77.2">D2</text>
<text x="72.3" y="72.1">RESET</text>
<text x="72.6" y="77.2">IOREF</text>
<text x="189.3" y="77.2">J2</text>
<text x="58.9" y="79.7">D3</text>
<text x="58.9" y="82.2">D4</text>
<text x="73.4" y="82.2">AREF</text>
<text x="175.6" y="79.7">+5V</text>
<text x="58.9" y="84.8">D5</text>
<text x="58.9" y="87.3">D6</text>
<text x="58.9" y="89.9">D7</text>
<text x="75.7" y="87.3">A0</text>
<text x="75.7" y="89.9">A1</text>
<text x="175.6" y="87.3">GND</text>
<text x="185.8" y="89.9">HC-SR04</text>
<text x="58.9" y="92.4">D8</text>
<text x="58.9" y="94.9">D9</text>
<text x="75.7" y="92.4">A2</text>
<text x="75.7" y="94.9">A3</text>
<text x="298.5" y="92.4">J7</text>
<text x="356.8" y="92.4">R2</text>
<text x="58.9" y="97.5">D10</text>
<text x="58.9" y="100">D11</text>
<text x="70.8" y="97.5">SDA/A4</text>
<text x="70.9" y="100">SCL/A5</text>
<text x="284.8" y="100">+5V</text>
<text x="284.8" y="97.5">GND</text>
<text x="356.2" y="97.5">220</text>
<text x="58.9" y="102.6">D12</text>
<text x="58.9" y="105.1">D13</text>
<text x="70.8" y="105.1">SDA/A4</text>
<text x="70.9" y="107.6">SCL/A5</text>
<text x="189.3" y="105.1">J4</text>
<text x="296.6" y="105.1">PULSE</text>
<text x="356.3" y="107.6">10k</text>
<text x="356.8" y="102.6">R3</text>
<text x="367.7" y="105.1">GND</text>
<text x="67" y="111.3" transform="rotate(-90 67 111.3)">GND</text>
<text x="69.5" y="111.3" transform="rotate(-90 69.5 111.3)">GND</text>
<text x="72.1" y="111.3" transform="rotate(-90 72.1 111.3)">GND</text>
<text x="175.6" y="110.2">+5V</text>
<text x="175.6" y="112.7">GND</text>
<text x="187.4" y="115.3">DHT11</text>
<text x="356.8" y="116.7">D1</text>
<text x="66.5" y="121.4">GND</text>
<text x="78.5" y="124">Arduino_UNO_R3</text>
<text x="344.5" y="120.3">GND</text>
<text x="350.8" y="124.6">Red LED 5 mm</text>
<text x="356.8" y="130.5">R6</text>
<text x="189.3" y="135.6">J5</text>
<text x="344.5" y="133">+5V</text>
<text x="175.6" y="138.1">+5V</text>
<text x="175.6" y="140.7">GND</text>
<text x="352.2" y="139.3">LDR GL5528</text>
<text x="184.5" y="148.3">RTC_DS1307</text>
<text x="20.6" y="157.2">PWR_FLAG</text>
<text x="23.3" y="167.1">GND</text>
<text x="331.4" y="171.1">R4</text>
<text x="377.1" y="171.1">R5</text>
<text x="388" y="173.7">GND</text>
<text x="189.3" y="176.2">J3</text>
<text x="226.5" y="175.6">SW2</text>
<text x="239.4" y="178.8">GND</text>
<text x="331.5" y="176.2">1k</text>
<text x="377.2" y="176.2">2k</text>
<text x="175.6" y="181.3">GND</text>
<text x="188.6" y="183.8">TILT</text>
<text x="223.9" y="181.3">SW-520D</text>
<text x="62.7" y="201.6">SW1</text>
<text x="54.3" y="207.1">Push button 6 mm</text>
<text x="74.3" y="204.2">GND</text>
<text x="333" y="214.3">+5V</text>
<text x="346.1" y="211.5">JP1</text>
<text x="343.6" y="216.6">5V-&gt;VIN</text>
<text x="174" y="229.6">J8</text>
<text x="240.1" y="229.6">J9</text>
<text x="61.7" y="234.6">J10</text>
<text x="48.6" y="244.8">+5V</text>
<text x="48.6" y="247.3">GND</text>
<text x="60.4" y="249.9">SPARE</text>
<text x="160.3" y="265.1">GND</text>
<text x="226.4" y="265.1">GND</text>
<text x="272.1" y="265.1">GND</text>
<text x="169.5" y="270.2">ESP32_LEFT</text>
<text x="234.9" y="270.2">ESP32_RIGHT</text>
</g>
<g font-size="1.3" fill="#a5a4a2">
<text x="283.1" y="231">1</text>
<text x="283.1" y="233.5">2</text>
<text x="283.1" y="236.1">3</text>
<text x="283.1" y="238.6">4</text>
<text x="283.1" y="241.2">5</text>
<text x="283.1" y="243.7">6</text>
<text x="283.1" y="246.2">7</text>
<text x="283.1" y="248.8">8</text>
<text x="283.1" y="251.3">9</text>
<text x="282.5" y="253.9">10</text>
<text x="282.5" y="256.4">11</text>
<text x="282.5" y="258.9">12</text>
<text x="282.5" y="261.5">13</text>
<text x="282.5" y="264">14</text>
<text x="282.5" y="266.6">15</text>
</g>
<g font-size="1.3" fill="#939391">
<text x="285.2" y="229.6">J11</text>
<text x="278.6" y="270.2">ESP32_RIGHT_ALT</text>
</g>
</svg>
